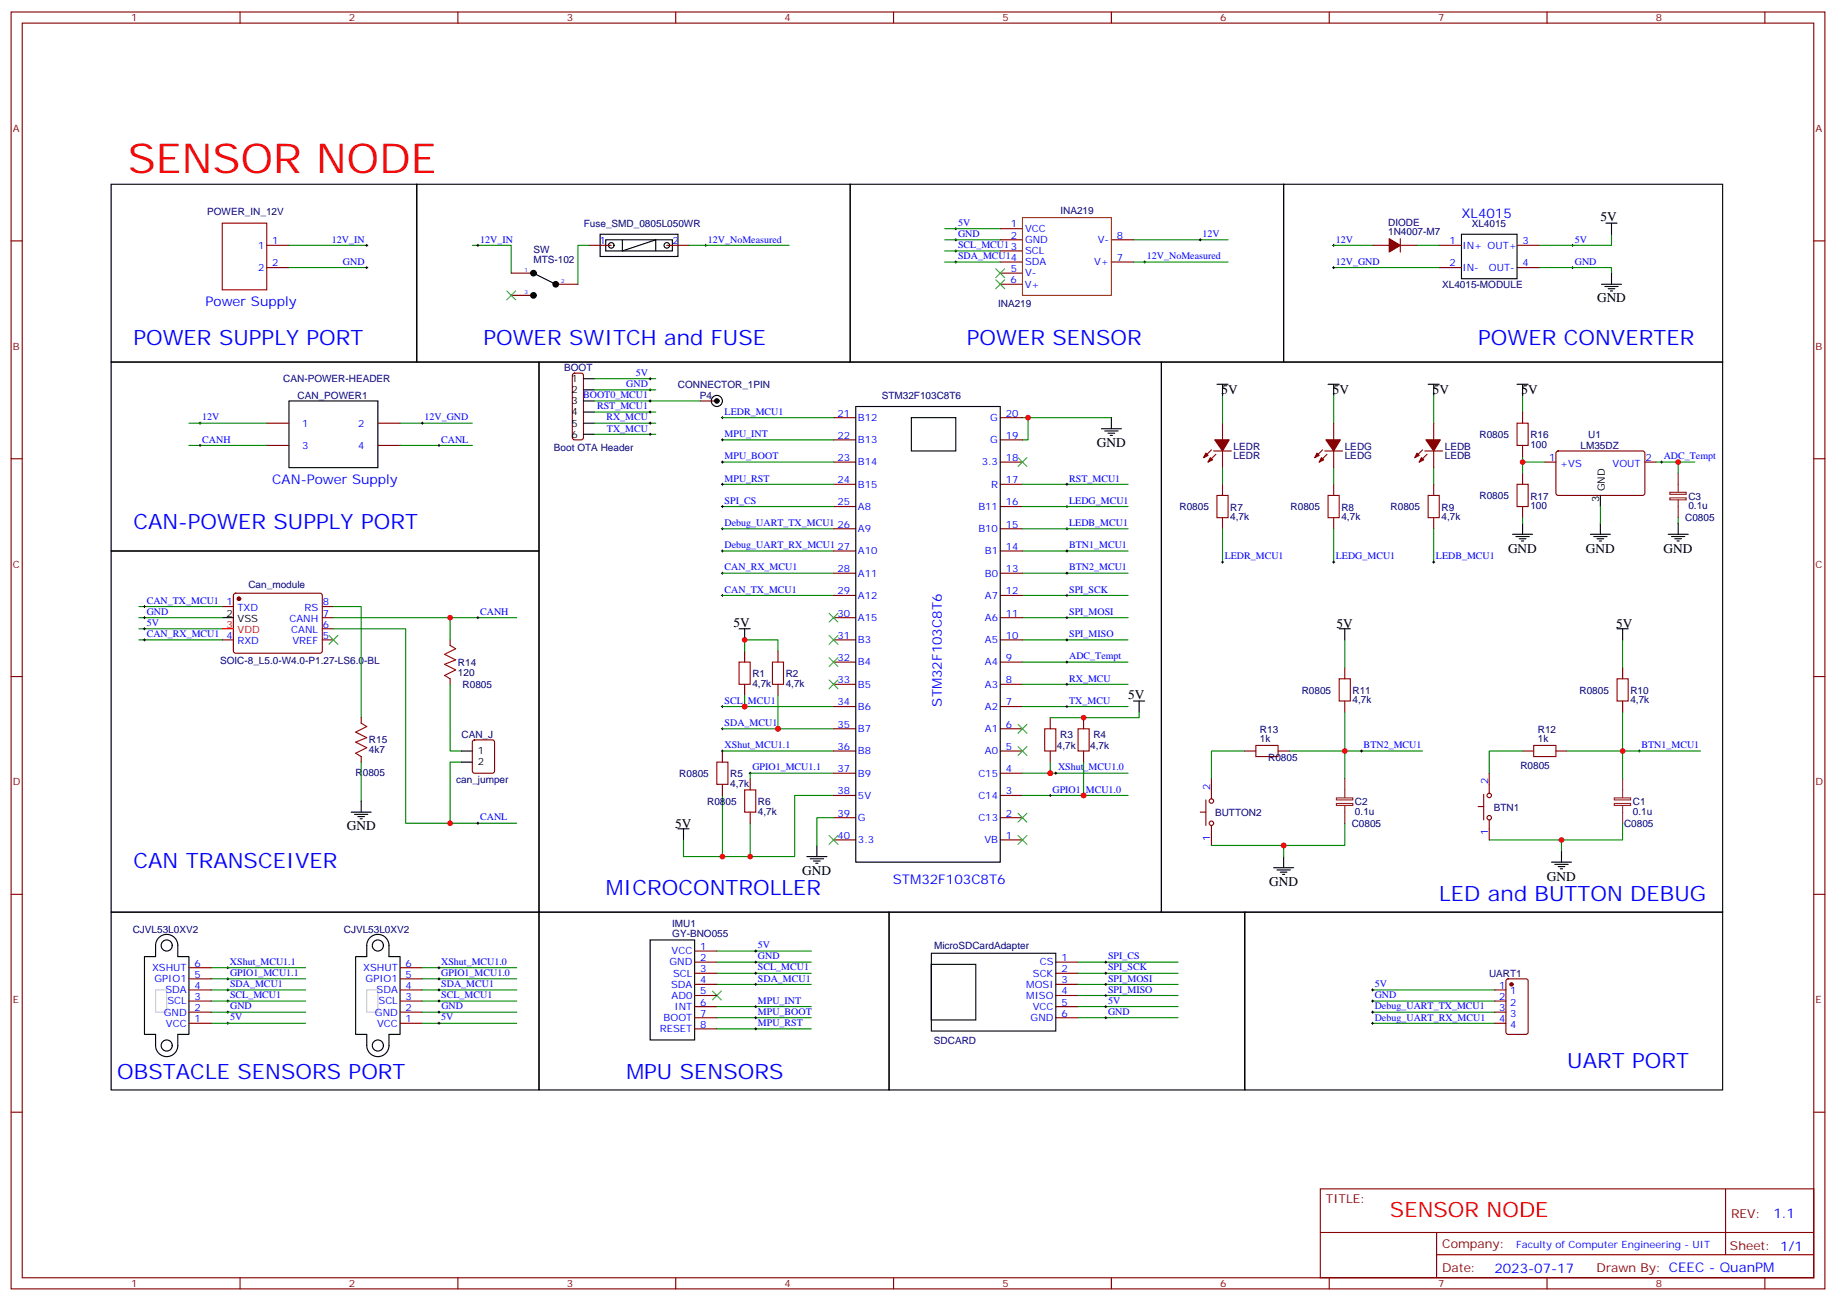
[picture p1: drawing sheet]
<svg xmlns="http://www.w3.org/2000/svg" width="583mm" height="413mm" viewBox="0 0 583 413" stroke-linecap="round" stroke-linejoin="round" font-family="sans-serif">
<g fill="none" stroke="#008700" stroke-width=".35">
<path d="M91.7 77.9h24.7M149.9 77.9h12.4v8.8M187 77.9h-3.6v12.3M218.7 77.9h31.8M299.9 76.1h17.6M299.9 72.6h17.6M299.9 79.7h17.6M359.8 76.1h30M423.3 77.9h12.4M449.8 77.9h7M511.5 74.4v3.5h-22.9M91.7 84.9h24.7"/>
<path d="M299.9 83.2h17.6M359.8 83.2h30M423.3 84.9h33.5M488.6 84.9h22.9v1.8M60 134.3h24.7M127 134.3h22.9M188.7 127.3h33.5M188.7 120.2h19.4M188.7 130.8h19.4M188.7 134.3h19.4M188.7 137.9h19.4M188.7 123.8h19.4"/>
<path d="M229.3 132.6h35.3M229.3 139.6h35.3M324.6 132.6h28.2M326.3 132.6v7h-1.7M388.1 125.5v8.8M423.3 125.5v8.8M455.1 125.5v8.8M483.3 125.5v5.3M60 141.4h24.7M127 141.4h22.9M229.3 153.7h35.3M229.3 146.7h35.3"/>
<path d="M324.6 153.7h33.5M388.1 148.4v5.3M423.3 148.4v5.3M455.1 148.4v5.3M483.3 144.9v1.8h7.1M483.3 146.7v3.5M525.6 146.7h12.4M532.7 146.7v3.5M229.3 174.9h35.3M229.3 167.9h35.3M229.3 160.8h35.3M324.6 174.9h33.5"/>
<path d="M324.6 167.9h33.5M324.6 160.8h33.5M388.1 167.9v10.5M423.3 167.9v10.5M455.1 167.9v10.5M483.3 164.3v1.8M508 160.8v5.3M532.7 164.3v1.8M44.1 196.1h26.5M44.1 199.6h26.5M44.1 192.5h26.5M105.8 192.5h8.9v35.3"/>
<path d="M105.8 196.1h37.1v7M105.8 199.6h23v61.7h14.1v-19.4h3.5M142.9 196.1h21.1M229.3 189h35.3M229.3 182h35.3M324.6 189h33.5M324.6 182h33.5M324.6 196.1h33.5M44.1 203.1h26.5M142.9 217.2v21.2h3.5M236.4 206.7v-3.6h10.5v3.6M324.6 203.1h33.5"/>
<path d="M324.6 217.2h33.5M324.6 210.2h33.5M426.9 203.1v8.8M515.1 203.1v8.8M229.3 238.4h35.3M229.3 231.4h35.3M229.3 224.3h35.3M236.4 220.8v3.5M246.9 220.8v10.6M324.6 224.3h33.5M361.6 226.1v1.7h-28.2M395.1 238.4h-10.6v8.8"/>
<path d="M426.9 226.1v12.3h-17.7M451.6 238.4h-24.7v8.8M483.3 238.4h-10.6v7.1M515.1 226.1v12.3h-17.7M539.8 238.4h-24.7v8.8M114.7 241.9v12.4M229.3 252.5v19.4h8.8M264.6 252.5h-12.4v19.4h-14.1v-10.6M264.6 245.5h-26.5v1.7M264.6 259.6h-5.3v8.8M324.6 245.5h33.5M324.6 252.5h33.5"/>
<path d="M333.4 241.9v3.6M344 241.9v10.6M142.9 261.3h21.1M217 266.6v5.3h12.3M384.5 268.4h23v3.5M426.9 261.3v7.1h-19.4M472.7 266.6h23v3.6M515.1 261.3v5.3h-19.4M67 307.2h30M67 310.7h30M67 314.3h30M67 317.8h30"/>
<path d="M134.1 307.2h29.9M134.1 310.7h29.9M134.1 314.3h29.9M134.1 317.8h29.9M227.5 309h30M227.5 312.5h30M227.5 305.4h30M227.5 301.9h30M227.5 319.5h30M342.2 309h31.7M342.2 312.5h31.7M342.2 305.4h31.7"/>
<path d="M342.2 319.5h31.7M342.2 316h31.7M435.7 314.3h38.8M435.7 317.8h38.8M67 321.3h30M67 324.8h30M134.1 321.3h29.9M134.1 324.8h29.9M227.5 323.1h30M227.5 326.6h30M342.2 323.1h31.7M435.7 321.3h38.8"/>
<path d="M435.7 324.8h38.8"/>
</g>
<g fill="none" stroke="#000" stroke-width=".35">
<path d="M35.3 58.5h97v56.4h-97zM132.3 58.5h137.6v56.4h-137.6zM269.9 58.5h137.6v56.4h-137.6zM407.5 58.5h139.3v56.4h-139.3zM190.5 74.4h24.7v7h-24.7zM192.3 76.1h21.1v3.6h-21.1zM197.6 76.1v3.6l10.5-3.6v3.6M463.9 74.4h17.6v14.1h-17.6zM509.8 70.8h3.5M511.5 70.8v3.6M169.3 86.7l7.1 3.5M508.4 90.2h6.3"/>
<path d="M509.4 90.9h4.2M510.5 91.7h2.1M511.2 92.4h.7M511.5 86.7v3.5M35.3 114.9h135.8v60h-135.8zM171.1 114.9h197.6v174.7h-197.6zM368.7 114.9h178.1v174.7h-178.1zM91.7 127.3h28.2v21.1h-28.2zM185.2 120.2h3.5M185.2 123.8h3.5M185.2 127.3h3.5M185.2 130.8h3.5"/>
<path d="M185.2 134.3h3.5M185.2 137.9h3.5M271.6 129h45.9v144.7h-45.9zM289.3 132.6h14.1v10.6h-14.1zM349.6 136.1h6.4M350.7 136.8h4.2M351.7 137.5h2.1M352.4 138.2h.7M352.8 132.6v3.5M386.3 122h3.5M388.1 122v3.5M421.6 122h3.5"/>
<path d="M423.3 122v3.5M453.3 122h3.5M455.1 122v3.5M481.5 122h3.6M483.3 122v3.5M508 157.3v3.5M35.3 174.9h135.8v114.7h-135.8zM480.1 169.6h6.4M481.2 170.3h4.2M482.2 171h2.2M483 171.7h.7M483.3 166.1v3.5"/>
<path d="M504.8 169.6h6.4M505.9 170.3h4.2M506.9 171h2.2M507.6 171.7h.8M508 166.1v3.5M529.5 169.6h6.4M530.6 170.3h4.2M531.6 171h2.2M532.3 171.7h.7M532.7 166.1v3.5M70.6 196.1h3.5M234.6 199.6h3.5"/>
<path d="M236.4 199.6v3.5M425.1 199.6h3.5M426.9 199.6v3.5M513.3 199.6h3.5M515.1 199.6v3.5M146.4 238.4h3.5M359.8 222.5h3.6M361.6 222.5v3.6M111.5 257.8h6.3M112.5 258.5h4.3M113.6 259.2h2.1M114.3 259.9h.7"/>
<path d="M114.7 254.3v3.5M146.4 241.9h3.5M215.2 263.1h3.5M217 263.1v3.5M256.1 271.9h6.4M257.2 272.6h4.2M258.2 273.3h2.1M258.9 274h.7M259.3 268.4v3.5M404.3 275.4h6.3M405.3 276.2h4.3M406.4 276.9h2.1"/>
<path d="M407.1 277.6h.7M407.5 271.9v3.5M492.5 273.7h6.3M493.5 274.4h4.3M494.6 275.1h2.1M495.3 275.8h.7M495.7 270.2v3.5M35.3 289.6h135.8v56.4h-135.8zM50.4 297.6a3.5 3.5 0 0 1 3.9-.7 3.5 3.5 0 0 1 2.1 3.2v3.6h3.6v24.7h-3.6v3.5a3.5 3.5 0 0 1-3.5 3.5 3.5 3.5 0 0 1-3.5-3.5v-3.5h-3.5v-24.7h3.5v-3.6a3.5 3.5 0 0 1 1-2.5zM117.5 297.6a3.5 3.5 0 0 1 3.8-.7 3.5 3.5 0 0 1 2.2 3.2v3.6h3.5v24.7h-3.5v3.5a3.5 3.5 0 0 1-3.6 3.5 3.5 3.5 0 0 1-3.5-3.5v-3.5h-3.5v-24.7h3.5v-3.6a3.5 3.5 0 0 1 1.1-2.5zM171.1 289.6h111.1v56.4h-111.1zM206.4 298.4h14.1v31.7h-14.1z"/>
<path d="M282.2 289.6h112.9v56.4h-112.9zM395.1 289.6h151.7v56.4h-151.7zM295.6 302.6h39.5v24.7h-39.5zM295.6 306.1h14.1v17.7h-14.1z"/>
<circle cx="194" cy="77.9" r=".88"/>
<circle cx="211.7" cy="77.9" r=".88"/>
<circle cx="227.5" cy="127.3" r="1.76"/>
<circle cx="52.9" cy="300.1" r="1.76"/>
<circle cx="119.9" cy="300.1" r="1.76"/>
<circle cx="52.9" cy="331.9" r="1.76"/>
<circle cx="119.9" cy="331.9" r="1.76"/>
</g>
<g fill="none" stroke="#a10000" stroke-width=".35">
<path d="M481.5 134.3h3.6v7.1h-3.6zM386.3 157.3h3.5v7h-3.5zM421.6 157.3h3.5v7h-3.5zM453.3 157.3h3.5v7h-3.5zM481.5 153.7h3.6v7.1h-3.6zM142.9 204.9l1.7 1.1-3.5 1.7 3.5 1.8-3.5 1.4 3.5 1.8-3.5 1.7 1.8 1.1M234.6 210.2h3.5v7h-3.5zM245.2 210.2h3.5v7h-3.5zM425.1 215.5h3.5v7h-3.5zM513.3 215.5h3.5v7h-3.5zM114.7 229.6l1.7 1-3.5 1.8 3.5 1.8-3.5 1.4 3.5 1.7-3.5 1.8 1.8 1.1M331.6 231.4h3.5v7h-3.5z"/>
<path d="M342.2 231.4h3.5v7h-3.5zM398.6 236.6h7.1v3.6h-7.1zM486.8 236.6h7.1v3.6h-7.1zM227.5 241.9h3.6v7.1h-3.6zM236.4 250.8h3.5v7h-3.5z"/>
</g>
<g fill="none" stroke="#870000" stroke-width=".35">
<path d="M3.5 3.8h575.8v405.4h-575.8zM7.1 7.3h568.6v398.3h-568.6zM76.2 3.8v3.5M145.3 3.8v3.5M214.5 3.8v3.5M283.6 3.8v3.5M352.8 3.8v3.5M421.9 3.8v3.5M491.1 3.8v3.5M560.2 3.8v3.5M3.5 76.5h3.6M84.7 77.9h7"/>
<path d="M187 77.9h7M211.7 77.9h7M317.5 72.6h7.1M317.5 76.1h7.1M317.5 79.7h7.1M352.8 76.1h7M435.7 77.9h5.3M444.5 77.9h5.3M444.5 75.8v4.2M456.8 77.9h7.1M481.5 77.9h7.1M575.7 76.5h3.6"/>
<path d="M84.7 84.9h7M162.3 86.7h7M162.3 93.8h7M176.4 90.2h7M317.5 83.2h7.1M317.5 86.7h7.1M317.5 90.2h7.1M352.8 83.2h7M456.8 84.9h7.1M481.5 84.9h7.1M181.9 118.7l.5-.2h2.1l.5 .2 .2 .5v19.7l-.2 .5-.5 .2h-2.4l-.4-.7v-19.7zM84.7 134.3h7"/>
<path d="M119.9 134.3h7.1M222.2 127.3h5.3M264.6 139.6h7M264.6 132.6h7M317.5 139.6h7.1M317.5 132.6h7.1M388.1 134.3v5.3M423.3 134.3v5.3M455.1 134.3v5.3M483.3 130.8v3.5M3.5 145.6h3.6M84.7 141.4h7"/>
<path d="M119.9 141.4h7.1M264.6 153.7h7M264.6 146.7h7M317.5 153.7h7.1M317.5 146.7h7.1M384.5 142.8l-2.4 2.5M385.2 143.2h5.7M385.9 144.2l-2.4 2.5M388.1 143.2v5.2M388.1 153.7v3.6M419.8 142.8l-2.5 2.5M420.5 143.2h5.7"/>
<path d="M421.2 144.2l-2.5 2.5M423.3 143.2v5.2M423.3 153.7v3.6M451.6 142.8l-2.5 2.5M452.3 143.2h5.6M453 144.2l-2.5 2.5M455.1 143.2v5.2M455.1 153.7v3.6M483.3 141.4v3.5M483.3 150.2v3.5M490.4 146.7h3.5M494.1 143.4l.5-.2h27.1l.4 .7-.1 12.9-.6 .5-27.1-.1-.4-.6v-12.7z"/>
<path d="M522.1 146.7h3.5M575.7 145.6h3.6M264.6 174.9h7M264.6 167.9h7M264.6 160.8h7M317.5 174.9h7.1M317.5 167.9h7.1M317.5 160.8h7.1M388.1 164.3v3.6M423.3 164.3v3.6M455.1 164.3v3.6M483.3 160.8v3.5"/>
<path d="M70.6 192.5h3.5M74.3 188.5l.5-.2 27.1 .1 .4 .6-.1 17.9-.6 .5-27.1-.1-.4-.6v-17.7zM102.3 196.1h3.5M102.3 192.5h3.5M102.3 199.6h3.5M264.6 196.1h7M264.6 189h7M264.6 182h7M317.5 196.1h7.1M317.5 189h7.1M317.5 182h7.1M3.5 214.8h3.6"/>
<path d="M70.6 203.1h3.5M102.3 203.1h3.5M142.9 203.1v1.8M142.9 215.5v1.7M236.4 206.7v3.5M236.4 217.2v3.6M246.9 206.7v3.5M246.9 217.2v3.6M264.6 217.2h7M264.6 210.2h7M264.6 203.1h7M317.5 217.2h7.1"/>
<path d="M317.5 210.2h7.1M317.5 203.1h7.1M426.9 211.9v3.6M515.1 211.9v3.6M575.7 214.8h3.6M114.7 227.8v1.8M150.2 235.1l.4-.2h5.7l.6 .4 .1 9.5-.5 .6-5.9 .1-.6-.5-.1-9.4zM229.3 238.4v3.5M264.6 238.4h7M264.6 231.4h7M264.6 224.3h7M317.5 238.4h7.1"/>
<path d="M317.5 231.4h7.1M317.5 224.3h7.1M333.4 227.8v3.6M333.4 238.4v3.5M344 227.8v3.6M344 238.4v3.5M395.1 238.4h3.5M405.7 238.4h3.5M426.9 222.5v3.6M483.3 238.4h3.5M493.9 238.4h3.5M515.1 222.5v3.6"/>
<path d="M114.7 240.2v1.7M229.3 249v3.5M238.1 247.2v3.6M238.1 257.8v3.5M264.6 259.6h7M264.6 252.5h7M264.6 245.5h7M317.5 259.6h7.1M317.5 252.5h7.1M317.5 245.5h7.1M381 257.8h1.8M382.8 253.9v8.1"/>
<path d="M384.5 247.2v6.4M469.2 256h1.8M471 252.2v8.1M472.7 245.5v6.3M264.6 266.6h7M317.5 266.6h7.1M384.5 262v6.4M472.7 260.3v6.3M3.5 283.9h3.6M575.7 283.9h3.6M60 317.8h7M60 314.3h7"/>
<path d="M60 310.7h7M60 307.2h7M127 317.8h7.1M127 314.3h7.1M127 310.7h7.1M127 307.2h7.1M220.5 301.9h7M220.5 305.4h7M220.5 309h7M220.5 312.5h7M220.5 316h7M220.5 319.5h7"/>
<path d="M335.1 305.4h7.1M335.1 309h7.1M335.1 312.5h7.1M335.1 316h7.1M335.1 319.5h7.1M474.5 317.8h3.5M474.5 314.3h3.5M478.2 310.9l.5-.2h5.7l.6 .5 .1 16.5-.5 .6-5.9 .1-.6-.5-.1-16.5zM60 324.8h7M60 321.3h7M127 324.8h7.1M127 321.3h7.1"/>
<path d="M220.5 323.1h7M220.5 326.6h7M335.1 323.1h7.1M474.5 324.8h3.5M474.5 321.3h3.5M3.5 353.1h3.6M575.7 353.1h3.6M419.1 377.4h156.6v28.2h-156.6zM547.7 377.4v20.9M419.1 391.2h156.5M456 398.3h119.6M456 391.2v14.2"/>
<path d="M76.2 405.6v3.6M145.3 405.6v3.6M214.5 405.6v3.6M283.6 405.6v3.6M352.8 405.6v3.6M421.9 405.6v3.6M491.1 405.6v3.6M560.2 405.6v3.6"/>
<circle cx="384.5" cy="254.3" r=".71"/>
<circle cx="472.7" cy="259.6" r=".71"/>
<circle cx="472.7" cy="252.5" r=".71"/>
<circle cx="384.5" cy="261.3" r=".71"/>
</g>
<g fill="#000" stroke="#000" stroke-width=".35">
<circle cx="169.3" cy="93.8" r=".88"/>
<circle cx="169.3" cy="86.7" r=".88"/>
<circle cx="176.4" cy="90.2" r=".88"/>
<circle cx="227.5" cy="127.3" r=".71"/>
</g>
<g fill="none" stroke="#000" stroke-width=".32">
<path d="M116.1 77.9h.7M116.4 77.5v.7M151.3 77.9h.7M151.7 77.5v.7M223.7 77.9h.7M224 77.5v.7M303 72.6h.7M303 76.1h.7M303 79.7h.7M303.4 72.2v.8M303.4 75.8v.7M303.4 79.3v.7"/>
<path d="M380.6 76.1h.8M381 75.8v.7M423 77.9h.7M423.3 77.5v.7M498.8 77.9h.7M499.2 77.5v.7M116.1 84.9h.7M116.4 84.6v.7M303 83.2h.7M303.4 82.8v.7M363 83.2h.7M363.4 82.8v.7"/>
<path d="M423 84.9h.7M423.3 84.6v.7M498.8 84.9h.7M499.2 84.6v.7M206.4 119.9v.7M63.1 134.3h.8M63.5 134v.7M133.7 134.3h.7M134.1 134v.7M206 120.2h.7M206 123.8h.7M206 127.3h.7"/>
<path d="M206 130.8h.7M206 134.3h.7M206 137.9h.7M206.4 123.4v.7M206.4 126.9v.7M206.4 130.5v.7M206.4 134v.7M206.4 137.5v.7M229 132.6h.7M229 139.6h.7M229.3 132.2v.7M229.3 139.3v.7"/>
<path d="M63.1 141.4h.8M63.5 141v.7M139 141.4h.7M139.3 141v.7M229 153.7h.7M229 146.7h.7M229.3 146.3v.7M229.3 153.4v.7M338.3 153.7h.7M338.7 153.4v.7M527 146.7h.8M527.4 146.3v.7"/>
<path d="M229 174.9h.7M229 167.9h.7M229 160.8h.7M229.3 160.4v.7M229.3 167.5v.7M229.3 174.6v.7M338.3 174.9h.7M338.3 167.9h.7M338.3 160.8h.7M338.7 160.4v.7M338.7 167.5v.7M338.7 174.6v.7"/>
<path d="M387.7 178.4h.7M388.1 178.1v.7M423 178.4h.7M423.3 178.1v.7M454.7 178.4h.7M455.1 178.1v.7M45.5 192.5h.7M45.5 196.1h.7M45.5 199.6h.7M45.9 192.2v.7M45.9 195.7v.7M45.9 199.2v.8"/>
<path d="M151.3 196.1h.7M151.7 195.7v.7M229 189h.7M229 182h.7M229.3 181.6v.7M229.3 188.7v.7M338.3 189h.7M338.3 182h.7M338.3 196.1h.7M338.7 181.6v.7M338.7 188.7v.7M338.7 195.7v.7"/>
<path d="M45.5 203.1h.7M45.9 202.8v.7M338.3 217.2h.7M338.3 203.1h.7M338.3 210.2h.7M338.7 202.8v.7M338.7 209.8v.7M338.7 216.9v.7M229 238.4h.7M229 231.4h.7M229 224.3h.7M229.3 223.9v.7"/>
<path d="M229.3 231v.7M229.3 238.1v.7M338.3 224.3h.7M338.7 223.9v.7M431.8 238.4h.7M432.2 238.1v.7M520 238.4h.7M520.3 238.1v.7M237.8 245.5h.7M238.1 245.1v.7M333 252.5h.7M333.4 252.2v.7"/>
<path d="M334.8 245.5h.7M335.1 245.1v.7M151.3 261.3h.7M151.7 261v.7M72 310.7h.7M72 307.2h.7M72 314.3h.7M72 317.8h.7M72.3 306.8v.8M72.3 310.4v.7M72.3 313.9v.7M72.3 317.4v.7"/>
<path d="M139 310.7h.7M139 307.2h.7M139 314.3h.7M139 317.8h.7M139.3 306.8v.8M139.3 310.4v.7M139.3 313.9v.7M139.3 317.4v.7M239.5 312.5h.7M239.5 309h.7M239.5 305.4h.7M239.5 301.9h.7"/>
<path d="M239.5 319.5h.7M239.9 301.6v.7M239.9 305.1v.7M239.9 308.6v.7M239.9 312.1v.7M239.9 319.2v.7M350.7 312.5h.7M350.7 309h.7M350.7 305.4h.7M350.7 319.5h.7M350.7 316h.7M351 305.1v.7"/>
<path d="M351 308.6v.7M351 312.1v.7M351 315.7v.7M351 319.2v.7M435.3 314.3h.7M435.3 317.8h.7M435.7 313.9v.7M435.7 317.4v.7M72 321.3h.7M72 324.8h.7M72.3 321v.7M72.3 324.5v.7"/>
<path d="M139 321.3h.7M139 324.8h.7M139.3 321v.7M139.3 324.5v.7M239.5 323.1h.7M239.5 326.6h.7M239.9 322.7v.7M239.9 326.2v.8M350.7 323.1h.7M351 322.7v.7M435.3 321.3h.7M435.3 324.8h.7"/>
<path d="M435.7 321v.7M435.7 324.5v.7"/>
</g>
<path d="M49.4 314.3h3.5v7h-3.5zM116.4 314.3h3.5v7h-3.5z" fill="none" stroke="#ccc" stroke-width=".35"/>
<path d="M324.6 69.1h28.2v24.7h-28.2z" fill="none" stroke="#930" stroke-width=".35"/>
<g fill="#870000" stroke="#870000" stroke-width=".35">
<path d="M385.6 139.6h4.6l-2.1 3.6z"/>
<path d="M382.8 143.9l.7 .7-1.4 .7z"/>
<path d="M384.2 145.3l.7 .7-1.4 .7z"/>
<path d="M420.9 139.6h4.5l-2.1 3.6z"/>
<path d="M418 143.9l.7 .7-1.4 .7z"/>
<path d="M419.5 145.3l.7 .7-1.5 .7z"/>
<path d="M452.6 139.6h4.6l-2.1 3.6z"/>
<path d="M449.8 143.9l.7 .7-1.4 .7z"/>
<path d="M451.2 145.3l.7 .7-1.4 .7z"/>
<path d="M441 75.8l3.5 2.1-3.5 2.1z"/>
<circle cx="75.8" cy="190.1" r=".53"/>
<circle cx="479.8" cy="312.5" r=".53"/>
</g>
<path d="M530 156.3h5.2v.6h-5.2zM530 158h5.2v.7h-5.2zM532.7 150.2v6M532.7 158.7v5.6M424.2 253.3h5.2v.6h-5.2zM424.2 255.1h5.2v.6h-5.2zM426.9 247.2v6M426.9 255.7v5.6M512.4 253.3h5.2v.6h-5.2zM512.4 255.1h5.2v.6h-5.2zM515.1 247.2v6M515.1 255.7v5.6" fill="none" stroke="#8c2424" stroke-width=".35"/>
<path d="M70.6 199.6h3.5" fill="none" stroke="#f00" stroke-width=".35"/>
<path d="M70.6 70.8h14.1v21.2h-14.1z" fill="none" stroke="#900" stroke-width=".35"/>
<g fill="none" stroke="#3c3" stroke-width=".35">
<path d="M160.9 92.4l2.8 2.8M163.7 92.4l-2.8 2.8M316.1 85.3l2.8 2.8M316.1 88.8l2.8 2.9M318.9 85.3l-2.8 2.8M318.9 88.8l-2.8 2.9M323.1 145.3l2.9 2.8M326 145.3l-2.9 2.8M263.2 194.7l2.8 2.8M266 194.7l-2.8 2.8M104.4 201.7l2.8 2.8M107.2 201.7l-2.8 2.8"/>
<path d="M263.2 201.7l2.8 2.8M263.2 208.8l2.8 2.8M263.2 215.8l2.8 2.9M266 201.7l-2.8 2.8M266 208.8l-2.8 2.8M266 215.8l-2.8 2.9M323.1 229.9l2.9 2.9M323.1 237l2.9 2.8M326 229.9l-2.9 2.9M326 237l-2.9 2.8M323.1 258.2l2.9 2.8M326 258.2l-2.9 2.8"/>
<path d="M263.2 265.2l2.8 2.8M266 265.2l-2.8 2.8M323.1 265.2l2.9 2.8M326 265.2l-2.9 2.8M226.1 314.6l2.9 2.8M229 314.6l-2.9 2.8"/>
</g>
<g fill="#c00">
<circle cx="238.1" cy="271.9" r=".88"/>
<circle cx="142.9" cy="196.1" r=".88"/>
<circle cx="495.7" cy="266.6" r=".88"/>
<circle cx="326.3" cy="132.6" r=".88"/>
<circle cx="236.4" cy="203.1" r=".88"/>
<circle cx="236.4" cy="224.3" r=".88"/>
<circle cx="333.4" cy="245.5" r=".88"/>
<circle cx="142.9" cy="261.3" r=".88"/>
<circle cx="515.1" cy="238.4" r=".88"/>
<circle cx="426.9" cy="238.4" r=".88"/>
<circle cx="344" cy="252.5" r=".88"/>
<circle cx="246.9" cy="231.4" r=".88"/>
<circle cx="229.3" cy="271.9" r=".88"/>
<circle cx="344" cy="227.8" r=".88"/>
<circle cx="407.5" cy="268.4" r=".88"/>
<circle cx="483.3" cy="146.7" r=".88"/>
<circle cx="532.7" cy="146.7" r=".88"/>
</g>
<text font-size="13.1" fill="#f00" x="40.6" y="55">SENSOR NODE</text>
<g font-size="6.7" fill="#00f">
<text x="42.3" y="109.6">POWER SUPPLY PORT</text>
<text x="153.5" y="109.6">POWER SWITCH and FUSE</text>
<text x="306.9" y="109.6">POWER SENSOR</text>
<text x="469.2" y="109.6">POWER CONVERTER</text>
<text x="42.3" y="167.9">CAN-POWER SUPPLY PORT</text>
<text x="42.3" y="275.4">CAN TRANSCEIVER</text>
<text x="192.3" y="284.3">MICROCONTROLLER</text>
<text x="456.8" y="286">LED and BUTTON DEBUG</text>
<text x="497.5" y="338.9">UART PORT</text>
<text x="37.2" y="342.5">OBSTACLE SENSORS PORT</text>
<text x="198.9" y="342.5">MPU SENSORS</text>
</g>
<text font-size="6.7" fill="#f00" x="441.2" y="386.4">SENSOR NODE</text>
<g font-size="4.2" fill="#00f">
<text x="463.9" y="69.1">XL4015</text>
<text x="65.3" y="97.3">Power Supply</text>
<text x="86.4" y="153.7">CAN-Power Supply</text>
<text x="299" y="224.3" transform="rotate(-90 299 224.3)">STM32F103C8T6</text>
<text x="283.4" y="280.7">STM32F103C8T6</text>
<text x="562.9" y="386.7">1.1</text>
<text x="474.4" y="404">2023-07-17</text>
</g>
<g font-size="4.2">
<text x="508" y="70.1">5V</text>
<text x="506.9" y="95.9">GND</text>
<text x="387.7" y="125.2">5V</text>
<text x="423" y="125.2">5V</text>
<text x="454.8" y="125.2">5V</text>
<text x="483" y="125.2">5V</text>
<text x="348.2" y="141.7">GND</text>
<text x="478.7" y="175.6">GND</text>
<text x="503.4" y="175.6">GND</text>
<text x="528.1" y="175.6">GND</text>
<text x="232.8" y="198.9">5V</text>
<text x="424.2" y="199.2">5V</text>
<text x="513" y="199.2">5V</text>
<text x="358.1" y="221.8">5V</text>
<text x="110.1" y="263.5">GND</text>
<text x="214.3" y="262.7">5V</text>
<text x="254.7" y="277.9">GND</text>
<text x="402.8" y="281.4">GND</text>
<text x="491" y="279.6">GND</text>
</g>
<g font-size="3.9" fill="#800">
<text x="420.9" y="382">TITLE:</text>
<text x="549.5" y="386.7">REV:</text>
<text x="457.8" y="396.2">Company:</text>
<text x="549.1" y="396.8">Sheet: 1/1</text>
<text x="457.8" y="403.9">Date:</text>
<text x="506.8" y="403.9">Drawn By: CEEC - QuanPM</text>
</g>
<g font-size="3.2" fill="#800">
<text x="41.6" y="6.8">1</text>
<text x="110.8" y="6.8">2</text>
<text x="179.9" y="6.8">3</text>
<text x="249.1" y="6.8">4</text>
<text x="318.2" y="6.8">5</text>
<text x="387.3" y="6.8">6</text>
<text x="456.5" y="6.8">7</text>
<text x="525.6" y="6.8">8</text>
<text x="4.1" y="41.9">A</text>
<text x="576.3" y="41.9">A</text>
<text x="4.1" y="111.1">B</text>
<text x="576.3" y="111.1">B</text>
<text x="4.1" y="180.2">C</text>
<text x="576.3" y="180.2">C</text>
<text x="4.1" y="249.3">D</text>
<text x="576.3" y="249.3">D</text>
<text x="4.1" y="318.5">E</text>
<text x="576.3" y="318.5">E</text>
<text x="41.6" y="408.6">1</text>
<text x="110.8" y="408.6">2</text>
<text x="179.9" y="408.6">3</text>
<text x="249.1" y="408.6">4</text>
<text x="318.2" y="408.6">5</text>
<text x="387.3" y="408.6">6</text>
<text x="456.5" y="408.6">7</text>
<text x="525.6" y="408.6">8</text>
</g>
<g font-size="3.2" fill="#000080">
<text x="65.8" y="68.4">POWER_IN_12V</text>
<text x="336.6" y="68">INA219</text>
<text x="440.6" y="71.7">DIODE</text>
<text x="185.3" y="72.1">Fuse_SMD_0805L050WR</text>
<text x="440.6" y="74.7">1N4007-M7</text>
<text x="467.1" y="72">XL4015</text>
<text x="169.3" y="83.4">MTS-102</text>
<text x="169.3" y="80.3">SW</text>
<text x="457.8" y="91.5">XL4015-MODULE</text>
<text x="316.8" y="97.6">INA219</text>
<text x="179.1" y="117.9">BOOT</text>
<text x="89.9" y="121.3">CAN-POWER-HEADER</text>
<text x="215.2" y="123.2">CONNECTOR_1PIN</text>
<text x="94.5" y="126.6">CAN_POWER1</text>
<text x="222.1" y="126.7">P4</text>
<text x="279.9" y="126.7">STM32F103C8T6</text>
<text x="175.8" y="143.2">Boot OTA Header</text>
<text x="391.6" y="142.7">LEDR</text>
<text x="426.9" y="142.7">LEDG</text>
<text x="458.6" y="142.7">LEDB</text>
<text x="469.6" y="139">R0805</text>
<text x="485.8" y="142.2">100</text>
<text x="485.8" y="139.2">R16</text>
<text x="501.7" y="142.5">LM35DZ</text>
<text x="504.1" y="139">U1</text>
<text x="391.6" y="145.7">LEDR</text>
<text x="426.9" y="145.7">LEDG</text>
<text x="458.6" y="145.7">LEDB</text>
<text x="374.4" y="161.9">R0805</text>
<text x="409.7" y="161.9">R0805</text>
<text x="441.4" y="161.9">R0805</text>
<text x="469.6" y="158.4">R0805</text>
<text x="485.8" y="161.6">100</text>
<text x="485.8" y="158.6">R17</text>
<text x="535.9" y="161.6">0.1u</text>
<text x="535.9" y="158.6">C3</text>
<text x="390.5" y="165.1">4,7k</text>
<text x="390.5" y="162.1">R7</text>
<text x="425.8" y="165.1">4,7k</text>
<text x="425.8" y="162.1">R8</text>
<text x="457.6" y="165.1">4,7k</text>
<text x="457.6" y="162.1">R9</text>
<text x="534.9" y="165.5">C0805</text>
<text x="78.9" y="186.7">Can_module</text>
<text x="69.8" y="210.9">SOIC-8_L5.0-W4.0-P1.27-LS6.0-BL</text>
<text x="145.3" y="214.5">120</text>
<text x="145.3" y="211.3">R14</text>
<text x="238.8" y="215">R1</text>
<text x="249.4" y="215">R2</text>
<text x="146.8" y="218.4">R0805</text>
<text x="238.8" y="218">4,7k</text>
<text x="249.4" y="218">4,7k</text>
<text x="413.2" y="220.2">R0805</text>
<text x="429.3" y="220.3">R11</text>
<text x="501.4" y="220.2">R0805</text>
<text x="517.5" y="220.3">R10</text>
<text x="429.3" y="223.3">4,7k</text>
<text x="517.5" y="223.3">4,7k</text>
<text x="399.9" y="232.6">R13</text>
<text x="488.1" y="232.6">R12</text>
<text x="117.1" y="239.2">4k7</text>
<text x="117.1" y="236">R15</text>
<text x="146.5" y="234.3">CAN_J</text>
<text x="335.5" y="237.8">4,7k</text>
<text x="336.6" y="234.2">R3</text>
<text x="346.1" y="237.8">4,7k</text>
<text x="347.1" y="234.2">R4</text>
<text x="399.9" y="235.6">1k</text>
<text x="488.1" y="235.6">1k</text>
<text x="402.5" y="241.5">R0805</text>
<text x="482.6" y="244">R0805</text>
<text x="112.9" y="246.3">R0805</text>
<text x="144.8" y="248.4">can_jumper</text>
<text x="215.6" y="246.6">R0805</text>
<text x="231.8" y="249.8">4,7k</text>
<text x="231.8" y="246.8">R5</text>
<text x="224.5" y="255.4">R0805</text>
<text x="240.6" y="255.6">R6</text>
<text x="430.1" y="255.6">C2</text>
<text x="474.1" y="257.4">BTN1</text>
<text x="518.3" y="255.6">C1</text>
<text x="240.6" y="258.6">4,7k</text>
<text x="385.7" y="258.9">BUTTON2</text>
<text x="429.1" y="262.4">C0805</text>
<text x="430.1" y="258.6">0.1u</text>
<text x="515.5" y="262.4">C0805</text>
<text x="518.3" y="258.6">0.1u</text>
<text x="42.1" y="296.1">CJVL53L0XV2</text>
<text x="109.1" y="296.1">CJVL53L0XV2</text>
<text x="213.4" y="297.3">GY-BNO055</text>
<text x="213.4" y="294.1">IMU1</text>
<text x="296.5" y="301.3">MicroSDCardAdapter</text>
<text x="472.6" y="310.1">UART1</text>
<text x="296.4" y="331.3">SDCARD</text>
</g>
<g font-size="3.2" fill="#00f">
<text x="304.1" y="71.7">5V</text>
<text x="86.4" y="77.5">1</text>
<text x="105.3" y="77">12V_IN</text>
<text x="152.4" y="77">12V_IN</text>
<text x="190.2" y="77.5">1</text>
<text x="213.4" y="77.5">2</text>
<text x="224.7" y="77">12V_NoMeasured</text>
<text x="304.1" y="75.2">GND</text>
<text x="320.9" y="72.2">1</text>
<text x="320.9" y="75.7">2</text>
<text x="325.4" y="73.6">VCC</text>
<text x="325.4" y="77.1">GND</text>
<text x="348.5" y="77.2">V-</text>
<text x="354.5" y="75.8">8</text>
<text x="381.7" y="75.2">12V</text>
<text x="424" y="77">12V</text>
<text x="460.1" y="77.5">1</text>
<text x="483.3" y="77.5">3</text>
<text x="499.9" y="77">5V</text>
<text x="81.9" y="79">1</text>
<text x="304.1" y="78.8">SCL_MCU1</text>
<text x="304.1" y="82.3">SDA_MCU14</text>
<text x="320.9" y="79.3">3</text>
<text x="325.4" y="80.7">SCL</text>
<text x="354.5" y="82.8">7</text>
<text x="364.1" y="82.3">12V_NoMeasured</text>
<text x="464.3" y="79">IN+ OUT+</text>
<text x="81.9" y="86">2</text>
<text x="86.4" y="84.6">2</text>
<text x="108.9" y="84.1">GND</text>
<text x="320.8" y="89.9">6</text>
<text x="320.9" y="86.3">5</text>
<text x="325.4" y="84.2">SDA</text>
<text x="325.4" y="87.7">V-</text>
<text x="347.3" y="84.2">V+</text>
<text x="424" y="84.1">12V_GND</text>
<text x="460.1" y="84.6">2</text>
<text x="464.3" y="86">IN-</text>
<text x="472.6" y="86">OUT-</text>
<text x="483.3" y="84.6">4</text>
<text x="499.9" y="84.1">GND</text>
<text x="325.3" y="91.3">V+</text>
<text x="201.8" y="119.3">5V</text>
<text x="198.8" y="122.9">GND</text>
<text x="185.1" y="126.4">BOOT0_MCU1</text>
<text x="189.5" y="129.9">RST_MCU1</text>
<text x="230" y="131.7">LEDR_MCU1</text>
<text x="64.2" y="133.5">12V</text>
<text x="96" y="135.4">1</text>
<text x="113.7" y="135.4">2</text>
<text x="134.8" y="133.5">12V_GND</text>
<text x="192.5" y="133.5">RX_MCU</text>
<text x="192.7" y="137">TX_MCU</text>
<text x="265.8" y="132.2">21</text>
<text x="272.3" y="133.6">B12</text>
<text x="314.3" y="133.6">G</text>
<text x="319.3" y="132.2">20</text>
<text x="64.2" y="140.5">CANH</text>
<text x="96" y="142.5">3</text>
<text x="113.7" y="142.5">4</text>
<text x="140.1" y="140.5">CANL</text>
<text x="230" y="138.7">MPU_INT</text>
<text x="265.8" y="139.3">22</text>
<text x="272.3" y="140.7">B13</text>
<text x="314.3" y="140.7">G</text>
<text x="319.3" y="139.3">19</text>
<text x="230" y="145.8">MPU_BOOT</text>
<text x="265.8" y="146.3">23</text>
<text x="272.3" y="147.7">B14</text>
<text x="311.6" y="147.7">3.3</text>
<text x="319.3" y="146.3">18</text>
<text x="491.7" y="146.3">1</text>
<text x="495.2" y="148.1">+VS</text>
<text x="511.9" y="148.1">VOUT</text>
<text x="522.3" y="146.3">2</text>
<text x="528.1" y="145.8">ADC_Tempt</text>
<text x="230" y="152.9">MPU_RST</text>
<text x="265.8" y="153.4">24</text>
<text x="272.3" y="154.8">B15</text>
<text x="314.6" y="154.8">R</text>
<text x="319.3" y="153.4">17</text>
<text x="339.4" y="152.9">RST_MCU1</text>
<text x="230" y="159.9">SPI_CS</text>
<text x="265.8" y="160.4">25</text>
<text x="272.3" y="161.9">A8</text>
<text x="310.6" y="161.9">B11</text>
<text x="319.3" y="160.4">16</text>
<text x="339.4" y="159.9">LEDG_MCU1</text>
<text x="230" y="167">Debug_UART_TX_MCU1</text>
<text x="265.8" y="167.5">26</text>
<text x="319.3" y="167.5">15</text>
<text x="339.4" y="167">LEDB_MCU1</text>
<text x="272.3" y="168.9">A9</text>
<text x="310.6" y="168.9">B10</text>
<text x="230" y="174">Debug_UART_RX_MCU1</text>
<text x="265.8" y="174.6">27</text>
<text x="272.3" y="176">A10</text>
<text x="312.6" y="176">B1</text>
<text x="319.3" y="174.6">14</text>
<text x="339.4" y="174">BTN1_MCU1</text>
<text x="388.8" y="177.6">LEDR_MCU1</text>
<text x="424" y="177.6">LEDG_MCU1</text>
<text x="455.8" y="177.6">LEDB_MCU1</text>
<text x="230" y="181.1">CAN_RX_MCU1</text>
<text x="265.8" y="181.6">28</text>
<text x="272.3" y="183">A11</text>
<text x="312.6" y="183">B0</text>
<text x="319.3" y="181.6">13</text>
<text x="339.4" y="181.1">BTN2_MCU1</text>
<text x="46.6" y="191.7">CAN_TX_MCU1</text>
<text x="230" y="188.1">CAN_TX_MCU1</text>
<text x="265.8" y="188.7">29</text>
<text x="272.3" y="190.1">A12</text>
<text x="312.6" y="190.1">A7</text>
<text x="319.3" y="188.7">12</text>
<text x="339.4" y="188.1">SPI_SCK</text>
<text x="46.6" y="195.2">GND</text>
<text x="71.9" y="192.2">1</text>
<text x="75.4" y="194">TXD</text>
<text x="91.9" y="197.5">CANH</text>
<text x="96.6" y="194">RS</text>
<text x="102.5" y="195.7">7</text>
<text x="102.5" y="192.2">8</text>
<text x="152.4" y="195.2">CANH</text>
<text x="265.8" y="195.7">30</text>
<text x="272.3" y="197.1">A15</text>
<text x="312.6" y="197.1">A6</text>
<text x="319.3" y="195.7">11</text>
<text x="339.4" y="195.2">SPI_MOSI</text>
<text x="46.6" y="198.7">5V</text>
<text x="46.6" y="202.2">CAN_RX_MCU1</text>
<text x="71.9" y="202.8">4</text>
<text x="92.5" y="201">CANL</text>
<text x="102.5" y="202.8">5</text>
<text x="102.5" y="199.2">6</text>
<text x="265.8" y="202.8">31</text>
<text x="319.3" y="202.8">10</text>
<text x="339.4" y="202.2">SPI_MISO</text>
<text x="75.4" y="204.5">RXD</text>
<text x="92.8" y="204.5">VREF</text>
<text x="265.8" y="209.8">32</text>
<text x="272.3" y="204.2">B3</text>
<text x="312.6" y="204.2">A5</text>
<text x="319.3" y="209.8">9</text>
<text x="339.4" y="209.3">ADC_Tempt</text>
<text x="272.3" y="211.2">B4</text>
<text x="312.6" y="211.2">A4</text>
<text x="265.8" y="216.9">33</text>
<text x="272.3" y="218.3">B5</text>
<text x="312.6" y="218.3">A3</text>
<text x="319.3" y="216.9">8</text>
<text x="339.4" y="216.4">RX_MCU</text>
<text x="230" y="223.4">SCL_MCU1</text>
<text x="265.8" y="223.9">34</text>
<text x="272.3" y="225.4">B6</text>
<text x="312.6" y="225.4">A2</text>
<text x="319.3" y="223.9">7</text>
<text x="339.4" y="223.4">TX_MCU</text>
<text x="230" y="230.5">SDA_MCU1</text>
<text x="265.8" y="231">35</text>
<text x="272.3" y="232.4">B7</text>
<text x="312.6" y="232.4">A1</text>
<text x="319.3" y="231">6</text>
<text x="230" y="237.5">XShut_MCU1.1</text>
<text x="265.8" y="238.1">36</text>
<text x="272.3" y="239.5">B8</text>
<text x="312.6" y="239.5">A0</text>
<text x="319.3" y="238.1">5</text>
<text x="432.9" y="237.5">BTN2_MCU1</text>
<text x="521.1" y="237.5">BTN1_MCU1</text>
<text x="238.8" y="244.6">GPIO1_MCU1.1</text>
<text x="265.8" y="245.1">37</text>
<text x="319.3" y="245.1">4</text>
<text x="335.8" y="244.6">XShut_MCU1.0</text>
<text x="272.3" y="246.5">B9</text>
<text x="310.5" y="246.5">C15</text>
<text x="334.1" y="251.6">GPIO1_MCU1.0</text>
<text x="384.2" y="250.8" transform="rotate(-90 384.2 250.8)">2</text>
<text x="472.4" y="249" transform="rotate(-90 472.4 249)">2</text>
<text x="265.8" y="252.2">38</text>
<text x="272.3" y="253.6">5V</text>
<text x="310.5" y="253.6">C14</text>
<text x="319.3" y="252.2">3</text>
<text x="152.4" y="260.5">CANL</text>
<text x="265.8" y="259.2">39</text>
<text x="272.3" y="260.6">G</text>
<text x="310.5" y="260.6">C13</text>
<text x="319.3" y="259.2">2</text>
<text x="265.8" y="266.3">40</text>
<text x="272.3" y="267.7">3.3</text>
<text x="312.5" y="267.7">VB</text>
<text x="319.3" y="266.3">1</text>
<text x="384.2" y="266.9" transform="rotate(-90 384.2 266.9)">1</text>
<text x="472.4" y="265.1" transform="rotate(-90 472.4 265.1)">1</text>
<text x="213.2" y="303">VCC</text>
<text x="222.2" y="301.6">1</text>
<text x="222.2" y="305.1">2</text>
<text x="240.6" y="304.6">GND</text>
<text x="240.6" y="301">5V</text>
<text x="336.9" y="305.1">1</text>
<text x="351.7" y="304.6">SPI_CS</text>
<text x="48.3" y="308.3">XSHUT</text>
<text x="49" y="311.8">GPIO1</text>
<text x="61.7" y="310.4">5</text>
<text x="61.7" y="306.8">6</text>
<text x="73" y="306.3">XShut_MCU1.1</text>
<text x="73" y="309.8">GPIO1_MCU1.1</text>
<text x="115.3" y="308.3">XSHUT</text>
<text x="116.1" y="311.8">GPIO1</text>
<text x="128.8" y="310.4">5</text>
<text x="128.8" y="306.8">6</text>
<text x="140" y="306.3">XShut_MCU1.0</text>
<text x="140.1" y="309.8">GPIO1_MCU1.0</text>
<text x="212.5" y="306.5">GND</text>
<text x="213.6" y="310">SCL</text>
<text x="222.2" y="308.6">3</text>
<text x="240.6" y="311.6">SDA_MCU1</text>
<text x="240.6" y="308.1">SCL_MCU1</text>
<text x="327.9" y="310">SCK</text>
<text x="330" y="306.5">CS</text>
<text x="336.9" y="308.6">2</text>
<text x="351.7" y="311.6">SPI_MOSI</text>
<text x="351.7" y="308.1">SPI_SCK</text>
<text x="52.5" y="315.3">SDA</text>
<text x="61.7" y="317.4">3</text>
<text x="61.7" y="313.9">4</text>
<text x="73" y="316.9">SCL_MCU1</text>
<text x="73" y="313.4">SDA_MCU1</text>
<text x="119.5" y="315.3">SDA</text>
<text x="128.8" y="317.4">3</text>
<text x="128.8" y="313.9">4</text>
<text x="140.1" y="316.9">SCL_MCU1</text>
<text x="140.1" y="313.4">SDA_MCU1</text>
<text x="213" y="313.5">SDA</text>
<text x="213.2" y="317.1">AD0</text>
<text x="222.2" y="312.1">4</text>
<text x="222.2" y="315.7">5</text>
<text x="325.8" y="313.5">MOSI</text>
<text x="325.8" y="317.1">MISO</text>
<text x="336.9" y="312.1">3</text>
<text x="336.9" y="315.7">4</text>
<text x="351.7" y="315.1">SPI_MISO</text>
<text x="436.4" y="313.4">5V</text>
<text x="436.4" y="316.9">GND</text>
<text x="475.8" y="313.9">1</text>
<text x="475.8" y="317.4">2</text>
<text x="479.3" y="315.7">1</text>
<text x="52" y="322.4">GND</text>
<text x="53.1" y="318.8">SCL</text>
<text x="61.7" y="321">2</text>
<text x="73" y="323.9">5V</text>
<text x="73.1" y="320.4">GND</text>
<text x="119" y="322.4">GND</text>
<text x="120.1" y="318.8">SCL</text>
<text x="128.8" y="321">2</text>
<text x="140" y="323.9">5V</text>
<text x="140.1" y="320.4">GND</text>
<text x="214.1" y="320.6">INT</text>
<text x="222.2" y="319.2">6</text>
<text x="222.2" y="322.7">7</text>
<text x="240.6" y="318.7">MPU_INT</text>
<text x="240.6" y="322.2">MPU_BOOT</text>
<text x="327.8" y="320.6">VCC</text>
<text x="336.9" y="319.2">5</text>
<text x="336.9" y="322.7">6</text>
<text x="351.7" y="318.7">5V</text>
<text x="351.7" y="322.2">GND</text>
<text x="436.4" y="320.4">Debug_UART_TX_MCU1</text>
<text x="436.4" y="324">Debug_UART_RX_MCU1</text>
<text x="475.8" y="321">3</text>
<text x="479.3" y="319.2">2</text>
<text x="479.3" y="322.7">3</text>
<text x="52.7" y="325.9">VCC</text>
<text x="61.7" y="324.5">1</text>
<text x="119.7" y="325.9">VCC</text>
<text x="128.8" y="324.5">1</text>
<text x="209.4" y="327.7">RESET</text>
<text x="210.7" y="324.1">BOOT</text>
<text x="222.2" y="326.2">8</text>
<text x="240.6" y="325.7">MPU_RST</text>
<text x="327.2" y="324.1">GND</text>
<text x="475.8" y="324.5">4</text>
<text x="479.3" y="326.2">4</text>
<text x="481.3" y="396.2">Faculty of Computer Engineering - UIT</text>
</g>
<g font-size="3.2">
<text x="181.4" y="121.3">1</text>
<text x="181.4" y="124.8">2</text>
<text x="181.4" y="128.3">3</text>
<text x="181.4" y="131.9">4</text>
<text x="181.4" y="135.4">5</text>
<text x="181.4" y="138.9">6</text>
<text x="509.4" y="156" transform="rotate(-90 509.4 156)">GND</text>
<text x="507.6" y="159.5" transform="rotate(-90 507.6 159.5)">3</text>
<text x="71.9" y="195.7">2</text>
<text x="75.4" y="197.5">VSS</text>
<text x="151.7" y="239.5">1</text>
<text x="151.7" y="243">2</text>
</g>
<g font-size="3.2" fill="#f00">
<text x="71.9" y="199.2">3</text>
<text x="75.4" y="201">VDD</text>
</g>
<g font-size="1.8" fill="#00f">
<text x="166.4" y="86.4">1</text>
<text x="178.2" y="89.9">2</text>
<text x="166.4" y="93.4">3</text>
</g>
</svg>
